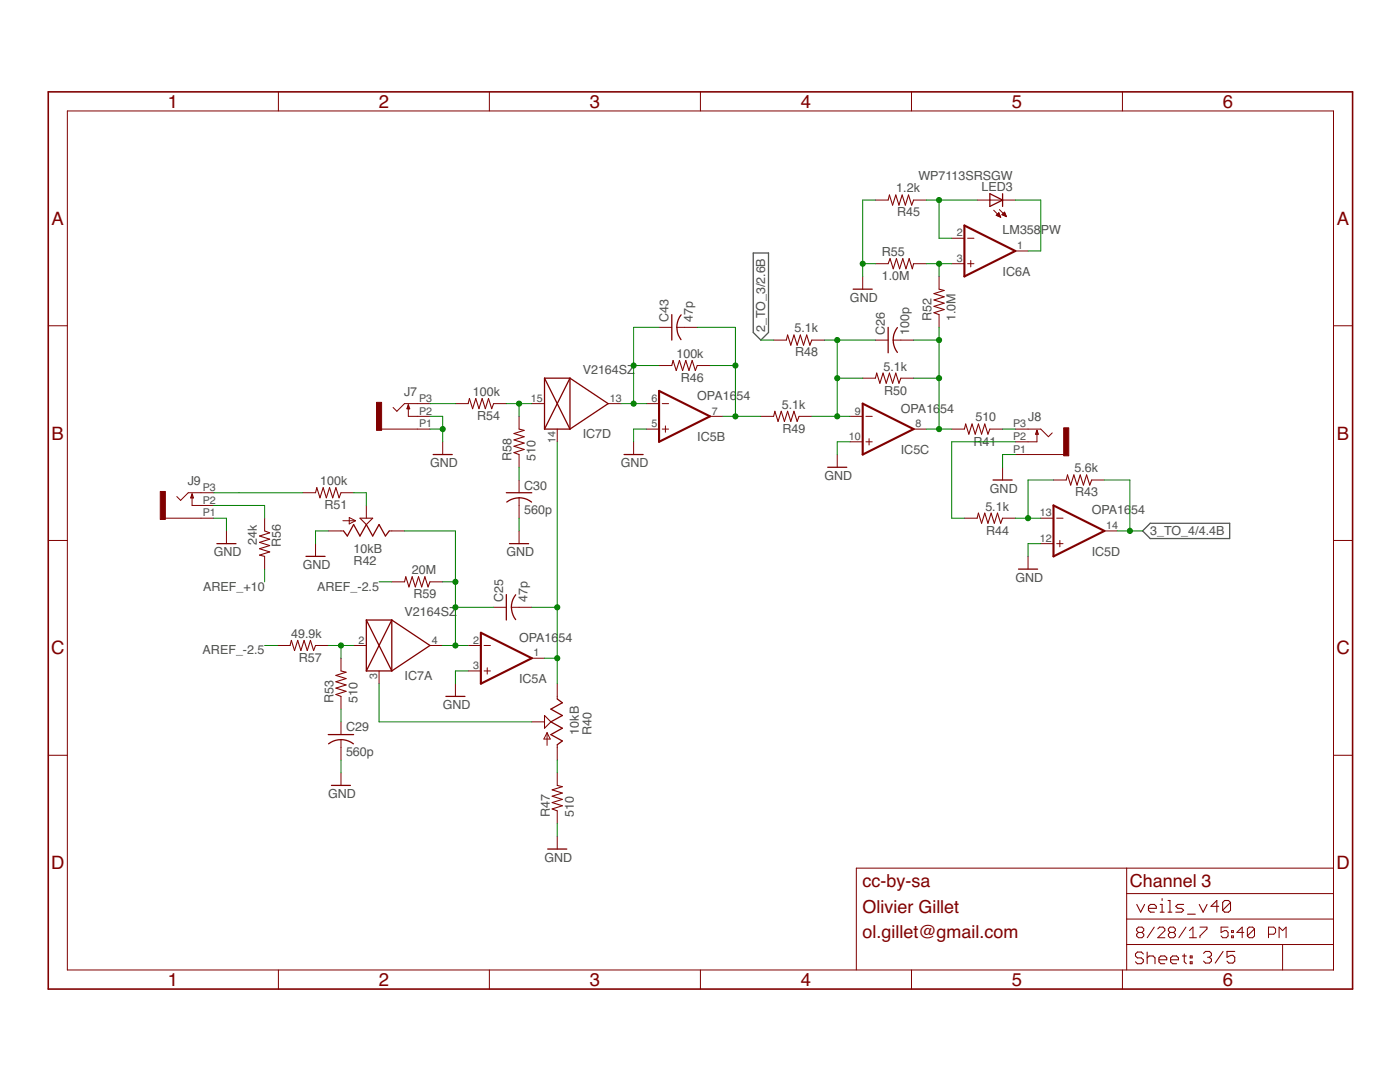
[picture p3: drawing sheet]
<svg xmlns="http://www.w3.org/2000/svg" width="279mm" height="216mm" viewBox="0 0 279 216" stroke-linecap="round" stroke-linejoin="round" font-family="sans-serif">
<path d="M150.3 50.5h3.1v15.8l-1.6 1.6-1.5-1.6zM228 105.9l1.6-1.5h15.8v3.1h-15.8z" fill="none" stroke="#505050" stroke-width=".25"/>
<g fill="none" stroke="#800000" stroke-width=".2">
<path d="M55.6 18.3v3.8M97.7 18.3v3.8M139.8 18.3v3.8M181.9 18.3v3.8M224 18.3v3.8M13.4 22.1h252.7v171.4h-252.7zM174.7 39.9h2.5M182.3 39.9h2.6M195 39.9h7.6M172.2 55.2v2.5M174.7 52.6h2.5M182.3 52.6h2.6"/>
<path d="M187.4 55.2v2.5M189.9 52.6h2.6M189.9 47.5h2.6M193.1 52.6h1.3M193.1 47.5h1.3M193.7 52v1.3M198.3 42l1.4 1.3M198.8 43l.9 .3M198.8 43h.8M198.9 42.9h.6M199.1 42.7h.4M199.1 43.1h.5"/>
<path d="M199.2 42.6h.2M199.3 42.5h.1M199.3 42.5l-.5 .5M199.3 42.5l.4 .8M199.4 43.2h.3M199.5 41.8l1.4 1.4M199.7 43.3h.1M200 42.9h.7M200.1 42.7h.6M200.2 42.6h.4M200.3 43h.4M200.3 42.5h.3"/>
<path d="M200.4 42.4h.1M200.5 42.3l.4 .9-.9-.4zM200.6 43.1h.2M200.9 43.2h.1M202.6 50.1h2.6M9.6 65h3.8M131.5 72.9h2.6M131.5 65.3h2.6M135.1 65.3h4M139.1 72.9h2.6M154.4 67.9h2.5M162 67.9h2.5"/>
<path d="M172.2 75.5h2.5M174.7 67.9h2.5M178.3 67.9h4M179.8 75.5h2.5M187.4 62.8v2.5M266.1 65h3.8M38.3 98.6v2.3h4.4M42.7 98.3h-5.1l-1.6 1.5-.7-.7M60.4 98.3h2.6M68.1 98.3h2.5M76.2 85.6h9.6M81.5 80.8v2.3h4.3"/>
<path d="M85.8 80.5h-5.1l-1.5 1.6-.8-.8M88.3 88.2v2.5M90.9 80.5h2.5M98.5 80.5h2.5M103.6 83.1v2.5M103.6 90.7v2.5M103.6 95.8v2.5M103.6 99.3v4.1M106.1 80.5h2.6M111.2 85.6v2.6M121.4 80.5h2.5M126.4 88.2v2.5"/>
<path d="M129 85.6h2.5M129 80.5h2.5M132.2 85.6h1.2M132.2 80.5h1.2M132.8 85v1.3M141.7 83.1h2.5M151.8 83.1h2.6M159.5 83.1h2.5M167.1 90.7v2.5M169.6 88.2h2.6M169.6 83.1h2.6M172.8 88.2h1.3"/>
<path d="M172.8 83.1h1.3M173.4 87.5v1.3M182.3 85.6h2.6M189.9 85.6h2.6M197.5 85.6h2.6M200.1 93.2v2.6M202.6 85.6h5.1l1.5 1.5 .8-.7M202.6 90.7h9.7M206.9 85.9v2.3h-4.3M210.2 95.8h2.6M217.9 95.8h2.5M9.6 107.8h3.8"/>
<path d="M33 103.4h9.7M45.2 105.9v2.6M52.8 103.4v2.5M52.8 111v2.6M63 108.5v2.5M65.5 105.9h3.1M68.4 103.9h2.6M69.7 103.3l1.3 .6-1.3 .6zM73.1 100.9v2.5M77.7 105.9h3M78.2 116.1h2.5M85.8 116.1h2.5"/>
<path d="M103.6 105.9v2.6M192.5 103.4h2.5M200.1 103.4h2.5M205.2 111v2.6M207.7 103.4h2.5M207.7 108.5h2.5M210.9 103.4h1.3M210.9 108.5h1.3M211.5 107.8v1.3M220.4 105.9h2.5M266.1 107.8h3.8M55.4 128.8h2.5"/>
<path d="M63 128.8h2.5M68.1 131.3v2.6M68.1 139v2.5M70.6 128.8h2.5M75.6 133.9v2.5M85.8 128.8h2.5M90.9 136.4v2.6M93.4 128.8h2.6M93.4 133.9h2.6M96.6 128.8h1.3M96.6 133.9h1.3M97.2 133.2v1.3"/>
<path d="M98.5 121.2h2.5M102.1 121.2h4M106.1 131.3h2.6M111.2 136.4v3.1M9.6 150.7h3.8M68.1 144v2.6M68.1 147.6v4.1M68.1 154.2v2.5M106.1 144h2.6M109.2 146.2v2.5M109.2 146.2l.6 1.3h-1.3zM111.2 148.6v3.1"/>
<path d="M111.2 154.2v2.5M266.1 150.7h3.8M111.2 161.8v2.5M111.2 166.9v2.5M224.9 173.2v20.3M224.9 178.3h41.2M266.1 173.2h-95.2v20.3M55.6 193.5v3.9M97.7 193.5v3.9M139.8 193.5v3.9M181.9 193.5v3.9M224 193.5v3.9"/>
<path d="M224.9 188.5h41.2M224.9 183.4h41.2M227.2 186.1l-.4-.4v-.3l.4-.4h.7l.4 .4v.3l-.4 .4M227.2 186.1l-.4 .3v.4l.4 .3h.7l.4-.3v-.4l-.4-.3M227.2 186.1h.7M230.4 185l-1.4 2.1M231.1 185.4l.3-.4h.7l.4 .4v.3l-1.4 1.4h1.4M233.5 186.1l-.3-.4v-.3l.3-.4h.7l.4 .4v.3l-.4 .4M233.5 186.1l-.3 .3v.4l.3 .3h.7l.4-.3v-.4l-.4-.3M233.5 186.1h.7M236.7 185l-1.4 2.1M237.4 187.1h1.4"/>
<path d="M237.4 185.7l.7-.7v2.1M239.5 185h1.4v.4l-1.4 1.4v.3M245.1 185h-1.4v1.1l.7-.4h.4l.3 .4v.7l-.3 .3h-.8l-.3-.3M245.8 186.8h.3v.3h-.3zM245.8 185.7h.3v.4h-.3zM248.2 186.1h-1.4l1.1-1.1v2.1M250.4 185.4l-.4-.4h-.7l-.4 .4v1.4M250.4 185.4v1.4l-.4 .3h-.7l-.4-.3M250.4 185.4l-1.5 1.4M253.2 186.4h1l.4-.3v-.7l-.4-.4h-1v2.1M255.3 187.1v-2.1l.7 .7 .7-.7v2.1M256 188.5v5"/>
</g>
<g fill="none" stroke="#800000" stroke-width=".25">
<path d="M197.5 38.7l2.6 1.2-2.6 1.3zM200.1 38.7v2.5M170.3 57.7h3.8M108.7 75.5v10.1M108.7 75.5h5M108.7 75.5l5 10.1M113.7 75.5v10.1M113.7 75.5l-5 10.1M113.7 75.5l7.7 5-7.7 5.1M134.1 62.8v5.1M135.1 65.3a3.9 3.9 0 0 0 .8 2.5M135.9 62.8l-.5 1-.3 1.5"/>
<path d="M177.2 65.3v5.1M179.1 65.4a4 4 0 0 0 0 4.9M38.3 98.6l.3 .7h-.5zM81.5 80.8l.2 .8h-.5zM86.4 90.7h3.9M101 98.3h5.1M108.7 85.6h5M124.5 90.7h3.9M165.2 93.2h3.8M198.2 95.8h3.8M206.9 85.9l.3 .7h-.5zM43.3 108.5h3.8"/>
<path d="M61.1 111h3.8M68.6 105.9l.7 1.1 1.3-2.3 1.2 2.3 1.3-2.3 1.3 2.3 1.2-2.3 1.3 2.3 .8-1.1M101 118.6v5.1M101.1 100.2a4 4 0 0 1 5 0M101.7 108.5h3.8M102.9 118.7l-.5 .9-.4 1.6M203.3 113.6h3.8M73.1 123.7v10.2M73.1 123.7h5.1M73.1 133.9h5.1M73.1 123.7l5.1 10.2M78.2 123.7v10.2"/>
<path d="M78.2 123.7l-5.1 10.2M78.2 123.7l7.6 5.1-7.6 5.1M89 139h3.8M102.1 121.2l.3 1.5 .5 .9M111.2 139.5l1 .7-2.3 1.3 2.3 1.3-2.3 1.2 2.3 1.3-2.3 1.3 2.3 1.2-1 .8M65.5 146.6h5.1M65.6 148.4a4 4 0 0 1 4.9 0M66.1 156.7h3.8M109.3 169.4h3.8"/>
</g>
<g fill="#800000" stroke="#800000" stroke-width=".2">
<path d="M212.3 85.4h1v5.6h-1z"/>
<path d="M32 98.1h1v5.6h-1z"/>
<path d="M75.1 80.3h1.1v5.6h-1.1z"/>
</g>
<g fill="none" stroke="#800000" stroke-width=".21">
<path d="M177.2 39.9l.3-1 .6 2 .7-2 .6 2 .6-2 .7 2 .6-2 .6 2 .4-1M177.2 52.6l.4-1 .7 2 .6-2 .6 2 .7-2 .6 2 .6-2 .7 2 .2-1M187.4 57.7l1 .3-2 .6 2 .6-2 .7 2 .6-2 .6 2 .7-2 .6 1 .4M134.1 72.9l.2-1 .7 2 .6-2 .6 2 .7-2 .6 2 .6-2 .7 2 .3-1M156.9 67.9l.3-1.1 .6 2.1 .7-2.1 .6 2.1 .6-2.1 .7 2.1 .6-2.1 .6 2.1 .4-1M174.7 75.5l.3-1.1 .6 2.1 .6-2.1 .7 2.1 .6-2.1 .6 2.1 .7-2.1 .6 2.1 .4-1M63 98.3l.2-1 .7 2 .6-2 .6 2 .7-2 .6 2 .6-2 .7 2 .4-1M93.4 80.5l.3-1 .6 2.1 .7-2.1 .6 2.1 .6-2.1 .7 2.1 .6-2.1 .6 2.1 .4-1.1M103.6 85.6l1 .3-2 .6 2 .6-2 .7 2 .6-2 .6 2 .7-2 .6 1 .4M154.4 83.1l.2-1 .7 2 .6-2 .6 2 .7-2 .6 2 .7-2 .6 2 .4-1M192.5 85.6l.2-1 .7 2 .6-2 .6 2 .7-2 .6 2 .6-2 .7 2 .3-1M212.8 95.8l.2-1 .7 2 .6-2 .6 2 .7-2 .6 2 .7-2 .6 2 .4-1"/>
<path d="M52.8 105.9l1 .4-2 .7 2 .6-2 .6 2 .7-2 .6 2 .6-2 .7 1 .2M71.8 103.4h2.6l-1.3 1.3zM80.7 116.1l.3-1 .6 2 .7-2 .6 2 .6-2 .7 2 .6-2 .6 2 .4-1M195 103.4l.3-1 .6 2 .6-2 .7 2 .6-2 .6 2 .7-2 .6 2 .4-1M57.9 128.8l.2-1 .7 2 .6-2 .6 2 .7-2 .6 2 .7-2 .6 2 .4-1M68.1 133.9l1 .2-2.1 .7 2.1 .6-2.1 .6 2.1 .7-2.1 .6 2.1 .6-2.1 .7 1.1 .4M108.7 142.8l1.2 1.2-1.2 1.3zM111.2 156.7l1 .3-2 .6 2 .6-2 .7 2 .6-2 .6 2 .7-2 .6 1 .4M231.9 179.3v.4M233.1 179.7h.4v2.3M226.9 180.5l.7 1.5 .8-1.5M228.2 190.4l-.4-.4h-.8l-.4 .4v.4l.4 .3h.8l.4 .4v.4l-.4 .4h-.8l-.4-.4"/>
<path d="M228.9 190v2.3M228.9 191.1l.4-.3h.8l.4 .3v1.2M229.2 181.3h1.6v-.5l-.4-.3h-.8l-.4 .3v.8l.4 .4h.8M231.3 191.5h1.6v-.4l-.4-.3h-.8l-.4 .3v.8l.4 .4h.8M231.5 182h.8M231.5 180.5h.4v1.5M233.1 182h.8M233.6 191.5h1.6v-.4l-.4-.3h-.8l-.4 .3v.8l.4 .4h.8M236 190.8h.7M236.2 180.5h-1.1l-.4 .3 .4 .5h.7l.4 .3-.4 .4h-1.1M236.3 190.4v1.5l.4 .4M237 182.4h1.5"/>
<path d="M237.5 190.8h.4v.3h-.4zM237.5 191.9h.4v.4h-.4zM239.3 180.5l.8 1.5 .8-1.5M240.2 190.2l.4-.4h.8l.4 .4v.4l-.4 .4M241 191h.4M241.4 191l.4 .4v.4l-.4 .4h-.8l-.4-.4M243.2 180.8h-1.5l1.1-1.1v2.3M244.1 189.8l-1.6 2.4M245.6 180.1v1.5l-.4 .4h-.8l-.4-.4M245.6 180.1l-.4-.4h-.8l-.4 .4v1.5M245.6 180.1l-1.6 1.5M246.4 189.8h-1.5v1.2l.8-.4h.3l.4 .4v.8l-.4 .4h-.7l-.4-.4"/>
</g>
<path d="M192.5 45l10.1 5.1-10.1 5.1zM131.5 78l10.2 5.1-10.2 5.1zM172.2 80.5l10.1 5.1-10.1 5.1zM210.2 100.9l10.2 5-10.2 5.1zM96 126.3l10.1 5-10.1 5.1z" fill="none" stroke="#800000" stroke-width=".42"/>
<path d="M9.6 18.3h260.3v179.1h-260.3z" fill="none" stroke="#800000" stroke-width=".32"/>
<g fill="none" stroke="#008000" stroke-width=".2">
<path d="M174.7 39.9h-2.5v15.3M184.9 39.9h10.1M187.4 39.9v7.6h2.5M202.6 39.9h5.1v10.2h-2.5M172.2 52.6h2.5M184.9 52.6h5M187.4 52.6v2.6M126.4 72.9h5.1M131.5 65.3h-5.1v15.2M139.1 65.3h7.7v17.8M141.7 72.9h5.1M151.8 67.9h2.6"/>
<path d="M164.5 67.9h10.2M167.1 67.9v15.2M167.1 75.5h5.1M182.3 67.9h5.1M182.3 75.5h5.1M187.4 65.3v20.3M42.7 98.3h17.7M70.6 98.3h2.5v2.6M85.8 85.6h2.5M85.8 83.1h2.5v5.1M85.8 80.5h5.1M101 80.5h5.1"/>
<path d="M103.6 80.5v2.6M103.6 93.2v2.6M111.2 88.2v48.2M123.9 80.5h5.1M129 85.6h-2.6v2.6M144.2 83.1h7.6M162 83.1h7.6M169.6 88.2h-2.5v2.5M184.9 85.6h5M200.1 85.6h2.5M202.6 90.7h-2.5v2.5M202.6 88.2h-12.7v15.2h2.6"/>
<path d="M210.2 95.8h-5v7.6M220.4 95.8h5.1v10.1M42.7 103.4h2.5v2.5M42.7 100.9h10.1v2.5M52.8 113.6v2.5M65.5 105.9h-2.5v2.6M75.6 116.1h2.6M80.7 105.9h10.2v22.9M88.3 116.1h2.6M103.6 103.4v2.5M202.6 103.4h5.1M207.7 108.5h-2.5v2.5"/>
<path d="M222.9 105.9h5.1M52.8 128.8h2.6M65.5 128.8h5.1M68.1 128.8v2.5M75.6 136.4v7.6h30.5M88.3 128.8h5.1M90.9 121.2h7.6M93.4 133.9h-2.5v2.5M106.1 121.2h5.1M108.7 131.3h2.5M68.1 141.5v2.5M68.1 151.7v2.5"/>
<path d="M111.2 151.7v2.5M111.2 164.3v2.6"/>
</g>
<g fill="#008000" stroke="#008000" stroke-width=".2">
<circle cx="172.2" cy="52.6" r=".51"/>
<circle cx="88.3" cy="85.6" r=".51"/>
<circle cx="103.6" cy="80.5" r=".51"/>
<circle cx="187.4" cy="75.5" r=".51"/>
<circle cx="187.4" cy="85.6" r=".51"/>
<circle cx="187.4" cy="67.9" r=".51"/>
<circle cx="167.1" cy="75.5" r=".51"/>
<circle cx="167.1" cy="83.1" r=".51"/>
<circle cx="167.1" cy="67.9" r=".51"/>
<circle cx="187.4" cy="39.9" r=".51"/>
<circle cx="205.2" cy="103.4" r=".51"/>
<circle cx="90.9" cy="121.2" r=".51"/>
<circle cx="90.9" cy="128.8" r=".51"/>
<circle cx="90.9" cy="116.1" r=".51"/>
<circle cx="68.1" cy="128.8" r=".51"/>
<circle cx="225.5" cy="105.9" r=".51"/>
<circle cx="146.8" cy="83.1" r=".51"/>
<circle cx="146.8" cy="72.9" r=".51"/>
<circle cx="187.4" cy="52.6" r=".51"/>
<circle cx="111.2" cy="121.2" r=".51"/>
<circle cx="111.2" cy="131.3" r=".51"/>
<circle cx="126.4" cy="80.5" r=".51"/>
<circle cx="126.4" cy="72.9" r=".51"/>
</g>
<g font-size="3.7" fill="#800000">
<text x="33.5" y="21.5">1</text>
<text x="75.6" y="21.5">2</text>
<text x="117.7" y="21.5">3</text>
<text x="159.8" y="21.5">4</text>
<text x="201.9" y="21.5">5</text>
<text x="244.1" y="21.5">6</text>
<text x="10.3" y="44.9">A</text>
<text x="266.8" y="44.9">A</text>
<text x="10.3" y="87.7">B</text>
<text x="266.8" y="87.7">B</text>
<text x="10.2" y="130.6">C</text>
<text x="266.7" y="130.6">C</text>
<text x="10.2" y="173.4">D</text>
<text x="266.7" y="173.4">D</text>
<text x="33.5" y="196.7">1</text>
<text x="75.6" y="196.7">2</text>
<text x="117.7" y="196.7">3</text>
<text x="159.8" y="196.7">4</text>
<text x="201.9" y="196.7">5</text>
<text x="244.1" y="196.7">6</text>
</g>
<g font-size="3.6" fill="#800000">
<text x="172.2" y="177">cc-by-sa</text>
<text x="225.5" y="177">Channel 3</text>
<text x="172.2" y="182.1">Olivier Gillet</text>
<text x="172.2" y="187.2">ol.gillet@gmail.com</text>
</g>
<g font-size="2.5" fill="#505050">
<text x="183.3" y="36">WP7113SRSGW</text>
<text x="178.9" y="38.4">1.2k</text>
<text x="195.9" y="38.1">LED3</text>
<text x="179" y="43.2">R45</text>
<text x="200.1" y="46.8">LM358</text>
<text x="207.7" y="46.8">PW</text>
<text x="176" y="51.1">R55</text>
<text x="176" y="55.9">1.0M</text>
<text x="200.1" y="55">IC6A</text>
<text x="133.4" y="64.3" transform="rotate(-90 133.4 64.3)">C43</text>
<text x="138.3" y="64.3" transform="rotate(-90 138.3 64.3)">47p</text>
<text x="169.6" y="60.2">GND</text>
<text x="185.9" y="64" transform="rotate(-90 185.9 64)">R52</text>
<text x="190.7" y="64" transform="rotate(-90 190.7 64)">1.0M</text>
<text x="135" y="71.4">100k</text>
<text x="152.7" y="66.3" transform="rotate(-90 152.7 66.3)">2_TO_3/2.6B</text>
<text x="158.6" y="66.3">5.1k</text>
<text x="158.7" y="71.1">R48</text>
<text x="176.6" y="66.8" transform="rotate(-90 176.6 66.8)">C26</text>
<text x="181.4" y="66.8" transform="rotate(-90 181.4 66.8)">100p</text>
<text x="116.3" y="74.7">V2164SZ</text>
<text x="135.8" y="76.2">R46</text>
<text x="176.3" y="73.9">5.1k</text>
<text x="80.6" y="79">J7</text>
<text x="94.4" y="79">100k</text>
<text x="95.2" y="83.8">R54</text>
<text x="139.1" y="79.8">OPA16</text>
<text x="147" y="79.8">54</text>
<text x="156" y="81.6">5.1k</text>
<text x="176.5" y="78.7">R50</text>
<text x="179.8" y="82.3">OPA16</text>
<text x="187.6" y="82.3">54</text>
<text x="116.3" y="87.4">IC7D</text>
<text x="139.1" y="88">IC5B</text>
<text x="156.2" y="86.4">R49</text>
<text x="194.3" y="88.9">R41</text>
<text x="194.7" y="84.1">510</text>
<text x="205.2" y="84.1">J8</text>
<text x="85.8" y="93.2">GND</text>
<text x="102.1" y="92" transform="rotate(-90 102.1 92)">R58</text>
<text x="106.9" y="92" transform="rotate(-90 106.9 92)">510</text>
<text x="123.9" y="93.2">GND</text>
<text x="164.5" y="95.8">GND</text>
<text x="179.8" y="90.6">IC5C</text>
<text x="214.4" y="94.3">5.6k</text>
<text x="37.5" y="96.8">J9</text>
<text x="63.9" y="96.8">100k</text>
<text x="64.7" y="101.6">R51</text>
<text x="104.6" y="97.7">C30</text>
<text x="196.6" y="101.9">5.1k</text>
<text x="197.6" y="98.3">GND</text>
<text x="214.6" y="99.1">R43</text>
<text x="104.6" y="102.5">560p</text>
<text x="196.8" y="106.7">R44</text>
<text x="217.9" y="102.6">OPA16</text>
<text x="225.7" y="102.6">54</text>
<text x="229.6" y="106.8">3_TO_4/4.4B</text>
<text x="42.6" y="111">GND</text>
<text x="51.3" y="108.7" transform="rotate(-90 51.3 108.7)">24k</text>
<text x="56.1" y="109.2" transform="rotate(-90 56.1 109.2)">R56</text>
<text x="60.4" y="113.6">GND</text>
<text x="70.6" y="110.3">10kB</text>
<text x="70.6" y="112.8">R42</text>
<text x="101.1" y="111">GND</text>
<text x="217.9" y="110.9">IC5D</text>
<text x="40.5" y="117.9">AREF_+10</text>
<text x="63.3" y="117.9">AREF_-2.5</text>
<text x="82.2" y="114.6">20M</text>
<text x="82.5" y="119.4">R59</text>
<text x="202.6" y="116.1">GND</text>
<text x="80.7" y="123">V2164SZ</text>
<text x="100.4" y="120.2" transform="rotate(-90 100.4 120.2)">C25</text>
<text x="105.2" y="120.2" transform="rotate(-90 105.2 120.2)">47p</text>
<text x="40.4" y="130.6">AREF_-2.5</text>
<text x="58.1" y="127.3">49.9k</text>
<text x="103.6" y="128">OPA16</text>
<text x="111.5" y="128">54</text>
<text x="59.7" y="132.1">R57</text>
<text x="80.7" y="135.7">IC7A</text>
<text x="103.6" y="136.3">IC5A</text>
<text x="66.5" y="140.2" transform="rotate(-90 66.5 140.2)">R53</text>
<text x="71.3" y="140.2" transform="rotate(-90 71.3 140.2)">510</text>
<text x="88.4" y="141.5">GND</text>
<text x="69.1" y="145.9">C29</text>
<text x="115.5" y="146.6" transform="rotate(-90 115.5 146.6)">10kB</text>
<text x="118.1" y="146.6" transform="rotate(-90 118.1 146.6)">R40</text>
<text x="69.1" y="150.8">560p</text>
<text x="65.5" y="159.3">GND</text>
<text x="109.7" y="163.1" transform="rotate(-90 109.7 163.1)">R47</text>
<text x="114.5" y="163.1" transform="rotate(-90 114.5 163.1)">510</text>
<text x="108.7" y="172">GND</text>
</g>
<g font-size="2.1" fill="#505050">
<text x="190.9" y="47.2">2</text>
<text x="190.9" y="52.3">3</text>
<text x="203" y="49.7">1</text>
<text x="83.6" y="80.2">P3</text>
<text x="83.6" y="82.7">P2</text>
<text x="105.9" y="80.2">15</text>
<text x="121.7" y="80.2">13</text>
<text x="130" y="80.2">6</text>
<text x="142" y="82.7">7</text>
<text x="170.6" y="82.7">9</text>
<text x="83.6" y="85.3">P1</text>
<text x="110.9" y="88.4" transform="rotate(-90 110.9 88.4)">14</text>
<text x="130" y="85.3">5</text>
<text x="169.4" y="87.8">10</text>
<text x="182.7" y="85.3">8</text>
<text x="202.2" y="85.3">P3</text>
<text x="202.2" y="87.8">P2</text>
<text x="202.2" y="90.3">P1</text>
<text x="40.5" y="98">P3</text>
<text x="40.5" y="100.5">P2</text>
<text x="40.5" y="103">P1</text>
<text x="207.5" y="103">13</text>
<text x="220.8" y="105.6">14</text>
<text x="207.5" y="108.1">12</text>
<text x="71.6" y="128.4">2</text>
<text x="86.2" y="128.4">4</text>
<text x="94.4" y="128.4">2</text>
<text x="106.5" y="131">1</text>
<text x="75.3" y="135.4" transform="rotate(-90 75.3 135.4)">3</text>
<text x="94.4" y="133.5">3</text>
</g>
</svg>
